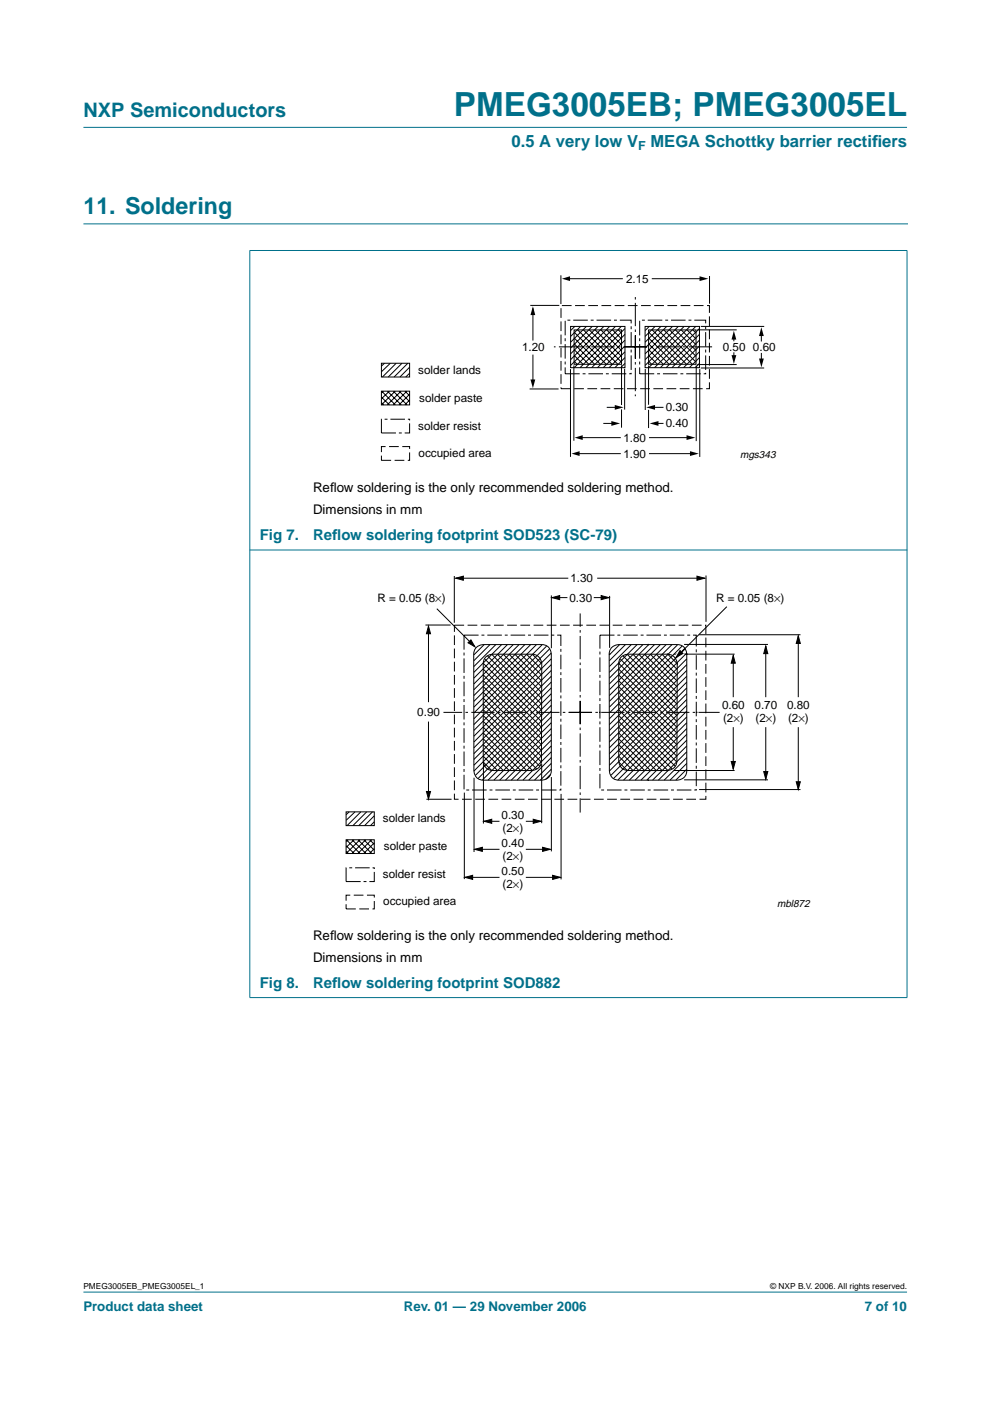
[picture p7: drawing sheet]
<svg xmlns="http://www.w3.org/2000/svg" width="210mm" height="297mm" viewBox="0 0 210 297" stroke-linecap="round" stroke-linejoin="round" font-family="sans-serif">
<g fill="#00708a" stroke="#00708a" stroke-width=".21">
<path d="M17.7 273.9h174.6z"/>
<path d="M17.7 27h174.6z"/>
<path d="M53 53.2v158.3z"/>
<path d="M192.3 53.2v158.3z"/>
<path d="M52.9 53.1h139.5z"/>
<path d="M52.9 116.6h139.5z"/>
<path d="M52.9 211.5h139.5z"/>
</g>
<path d="M17.7 47.5h174.7" fill="none" stroke="#00708a" stroke-width=".21"/>
<g fill="none" stroke="#000" stroke-width=".21">
<path d="M118.9 58.4v6.1M120.5 59.1h11.6M138.2 59.1h11M150.4 58.5v5.9M80.9 77h5.9v2.9h-5.9zM81.5 77l-.6 .6M82.8 77l-1.9 1.8M84 77l-2.9 2.9M85.2 77l-2.9 2.9M86.5 77l-2.9 2.9M86.8 79.1l-.8 .8M86.8 77.9l-2 2"/>
<path d="M112.4 64.8h6.2M113 65.4v6.8M113 75.2v5.9M121 78.3v18.6M121 69.2h11.5v8.8h-11.5zM121.7 77.5v15.9M121.7 69.9h10.1v7.3h-10.1zM121.7 76.6l.7 .6M121.7 75.3l1.9 1.9M121.7 74.1l3.1 3.1M121.7 72.9l4.4 4.3M121.7 71.7l5.6 5.5"/>
<path d="M121.7 70.4l6.8 6.8M121.9 69.2l-.9 .9M122.5 69.9l7.3 7.3M123.1 69.2l-2.1 2.1M123.7 69.9l7.3 7.3M124.3 69.2l-3.3 3.4M124.9 69.9l6.9 6.9M125.6 69.2l-4.6 4.6M126.2 69.9l5.6 5.6M126.8 69.2l-5.8 5.8M127.4 69.9l4.4 4.4M128 69.2l-7 7.1"/>
<path d="M128.6 69.9l3.2 3.2M129.3 69.2l-8.3 8.3M129.9 69.9l1.9 2M130.5 69.2l-8.8 8.8M131.1 69.9l.7 .7M131.7 69.2l-8.7 8.8M131.8 77.5v8.4M132.4 78.2v8.6M132.5 69.7l-8.3 8.3M132.5 70.9l-7.1 7.1M132.5 72.1l-5.8 5.9M132.5 73.3l-4.6 4.7"/>
<path d="M132.5 74.6l-3.4 3.4M132.5 75.8l-2.1 2.2M132.5 77l-.9 1M136.8 69.2h11.5v8.8h-11.5zM136.8 78.2v8.7M137.5 77.5v8.3M137.5 69.9h10.1v7.3h-10.1zM137.5 76.6l.7 .6M137.5 75.3l1.9 1.9M137.5 74.1l3.1 3.1M137.5 72.9l4.4 4.3M137.5 71.7l5.6 5.5"/>
<path d="M137.5 70.4l6.8 6.8M137.7 69.2l-.9 .9M138.3 69.9l7.3 7.3M138.9 69.2l-2.1 2.1M139.5 69.9l7.3 7.3M140.1 69.2l-3.3 3.4M140.7 69.9l6.9 6.9M141.4 69.2l-4.6 4.6M142 69.9l5.6 5.6M142.6 69.2l-5.8 5.8M143.2 69.9l4.4 4.4M143.8 69.2l-7 7.1"/>
<path d="M144.4 69.9l3.2 3.2M145.1 69.2l-8.3 8.3M145.7 69.9l1.9 2M146.3 69.2l-8.8 8.8M146.9 69.9l.7 .7M147.5 69.2l-8.7 8.8M147.6 77.5v16M147.8 77.3h8.4M147.8 69.9h8.4M148.3 69.7l-8.3 8.3M148.3 70.9l-7.1 7.1M148.3 72.1l-5.8 5.9"/>
<path d="M148.3 73.3l-4.6 4.7M148.3 74.6l-3.4 3.4M148.3 75.8l-2.1 2.2M148.3 77l-.9 1M148.4 78.2v18.7M148.6 78h13.4M148.6 69.2h13.4M155.6 71.3v1.1M155.6 74.7v1.3M161.4 70.5v1.9M161.4 74.8v1.9M80.9 82.9h5.9v3h-5.9z"/>
<path d="M80.9 84.2l1.7 1.6M80.9 85.4l.5 .5M80.9 82.9l2.9 2.9M81.3 82.9l-.4 .4M82.2 82.9l2.9 2.9M82.6 82.9l-1.7 1.6M83.4 83l2.9 2.8M83.8 82.9l-2.9 3M84.6 82.9l2.2 2.2M85 82.9l-2.9 2.9M85.9 82.9l.9 1M86.3 82.9l-2.9 2.9"/>
<path d="M86.8 84.8l-1 1M86.8 83.6l-2.2 2.2M112.3 82.5h6.1M122.5 96.2h9.1M123.2 92.8h8.4M127.9 89.8h2.4M128.6 86.4h2.4M131.8 86.8v3.9M137.5 86.9v3.9M137.6 92.8h8.8M137.6 96.2h9.6M138.2 86.4h2.5"/>
<path d="M138.9 89.8h1.8M92.6 129.1l8.1 8M96.3 122.1v9.9M96.6 122.6h23.9M117 126.7h3.3M125.9 126.7h3.2M126.6 122.6h22.8M129.2 138.7h.1M142.9 138.7h12.9M145.2 137.5l-2.1 2M145.6 138.7h.1M149.7 122v9.8"/>
<path d="M155.5 139v8.8M162.4 137v10.8M169.3 134.8v13M131.2 140.8h.1M143.6 140.8h.1M155.5 154.2v8.9M162.4 154.2v11M169.3 154.2v13.2M116.6 164.3l-.9 .9M142.9 163.4h12.9"/>
</g>
<g fill="#000">
<path d="M119.1 59.1l1.8-.5v1zM148.3 58.6l1.9 .5-1.9 .5zM113 64.9l.5 1.9h-1zM155.6 70.1l.5 1.9h-1zM155.1 75.3h1l-.5 1.9zM161.4 69.4l.5 1.8h-1zM160.9 76h1l-.5 1.9zM112.5 80.5h1l-.5 1.8zM121.2 96.2l1.7-.5v1zM121.8 92.8l1.7-.5v1zM129.6 89.3l1.9 .5-1.9 .5zM130.3 85.9l1.9 .5-1.9 .5z"/>
<path d="M137 86.4l1.9-.5v1zM137.7 89.8l1.9-.5v1zM145.6 92.3l1.8 .5-1.8 .5zM146.3 95.7l1.9 .5-1.9 .5z"/>
</g>
<path d="M118.9 64.8h31.5v17.6h-31.5zM80.9 94.7h5.9v2.9h-5.9z" fill="none" stroke="#000" stroke-width=".21" stroke-dasharray="2.1 .7" stroke-linecap="butt"/>
<path d="M119.8 67.9h14v11.4h-14zM135.6 67.9h14v11.4h-14zM80.9 88.9h5.9v2.9h-5.9zM98.4 134.7h20.5v32.8h-20.5zM127.2 134.7h20.4v32.8h-20.4z" fill="none" stroke="#000" stroke-width=".21" stroke-dasharray="3.1 .6 .6 .6" stroke-linecap="butt"/>
<path d="M132.3 73.5h19.2M134.7 71.1v12.9M134.7 76v-13.6M137.2 73.5h-19.8" fill="none" stroke="#000" stroke-width=".21" stroke-dasharray="4.9 .7 .5 .7" stroke-linecap="butt"/>
<path d="M96.6 122.6l1.6-.4v.8zM99.8 135.7l.9 1.4-1.5-.8zM117 126.7l1.7-.4v.8zM127.5 126.3l1.6 .4-1.6 .4zM147.8 122.2l1.6 .4-1.6 .4zM162.4 137l.4 1.6h-.9zM169.3 134.8l.4 1.6h-.9zM155.5 139l.4 1.6h-.9zM155 161.4h.9l-.4 1.7zM161.9 163.6h.9l-.4 1.6zM168.8 165.8h.9l-.4 1.6z" fill="#000" stroke="#000" stroke-width=".21"/>
<g fill="none" stroke="#000" stroke-width=".21">
<path d="M90.2 132.5h5.3M90.8 132.7v16.2M116.9 126.2v11.2M129.2 126.3v11.1M137.4 136.7h.1M141.5 138.7h.1M145 136.6h17.8M148.2 134.6h21.5M90.8 153v16.4M90.4 169.5h5.3M98.5 168v18.4M100.5 164.9v15.7"/>
<path d="M102.5 161.8v12.8M102.6 174.1h3.3M111.5 174.1h3.2M114.8 161.9v12.6M116.9 164.8v15.7M119 168.3v18.2M137.4 165.4h.1M141.5 163.4h.1M145 165.3h17.8M148.2 167.4h21.5M98.6 186h7.3M100.6 180.1h5.3"/>
<path d="M111.5 180.1h5.2M111.5 186h7.3"/>
</g>
<path d="M96.3 132.6h53.4v36.9h-53.4z" fill="none" stroke="#000" stroke-width=".21" stroke-dasharray="2.1 .7" stroke-linecap="butt"/>
<path d="M90.8 132.7l.5 1.7h-.9zM90.4 167.8h.9l-.5 1.6zM102.6 174.1l1.7-.4v.9zM113.1 173.7l1.6 .4-1.6 .5zM115 179.6l1.7 .5-1.7 .4zM98.6 186l1.6-.4v.9zM100.6 180.1l1.7-.5v.9zM117.2 185.6l1.6 .4-1.6 .5z" fill="#000" stroke="#000" stroke-width=".21"/>
<path d="M144.1 137.6l1.1 1.2-1.7 .9-.5-.5z" fill="#fff"/>
<g fill="none" stroke="#000" stroke-width=".21">
<path d="M100.9 137.4a2.27 2.27 0 0 1 1.6-.7h12.3a1.99 1.99 0 0 1 2.1 2v24.7a2 2 0 0 1-2.1 2h-12.3a1.97 1.97 0 0 1-2-2l-.1-24.7 .2-.7zM102.7 136.7l-2.2 2.1M102.8 139.7l12 12.1M102.9 139.4a2.23 2.23 0 0 1 1.6-.7h8.2a2.09 2.09 0 0 1 2.2 2l-.1 20.6a2.06 2.06 0 0 1-2.1 2.1h-8.2a2.02 2.02 0 0 1-2-2.1v-20.6l.1-.7zM103.4 139.1l11.4 11.4M103.9 136.7l-3.4 3.4M104.3 138.7l10.5 10.6M105.1 136.7l-4.6 4.6M105.5 138.7l9.3 9.4M106.4 136.7l-5.9 5.8M106.7 138.7l8.1 8.1M107.6 136.7l-7.1 7.1"/>
<path d="M107.9 138.7l6.9 6.9M108.8 136.7l-8.3 8.3M109.2 138.7l5.6 5.7M110.1 136.7l-9.6 9.5M110.4 138.7l4.4 4.4M111.3 136.7l-10.8 10.8M111.6 138.7l3.2 3.2M112.5 136.7l-12 12M112.9 138.7l1.9 2M113.7 136.7l-13.2 13.2M114.9 136.7l-14.4 14.5M115.9 137l-15.4 15.4"/>
<path d="M116.5 137.6l-16 16M116.9 138.5l-16.4 16.4M116.9 139.7l-16.4 16.4M129.6 137.4a2.27 2.27 0 0 1 1.6-.7h12.4a1.99 1.99 0 0 1 2 2v24.7a2 2 0 0 1-2 2h-12.4a1.97 1.97 0 0 1-2-2v-24.7l.1-.7zM131.4 136.7l-2.2 2.1M131.5 139.7l12 12.1M131.6 139.4a2.23 2.23 0 0 1 1.7-.7h8.1a2.1 2.1 0 0 1 2.2 2l-.1 20.6a2.06 2.06 0 0 1-2.1 2.1h-8.1a2.02 2.02 0 0 1-2.1-2.1v-20.6l.1-.7zM132.1 139.1l11.4 11.4M132.6 136.7l-3.4 3.4M133 138.7l10.5 10.6M133.9 136.7l-4.7 4.6M134.2 138.7l9.3 9.4"/>
<path d="M135.1 136.7l-5.9 5.8M135.4 138.7l8.1 8.1M136.3 136.7l-7.1 7.1M136.6 138.7l6.9 6.9M137.5 136.7l-8.3 8.3M137.9 138.7l5.6 5.7M138.8 136.7l-9.6 9.5M139.1 138.7l4.4 4.4M140 136.7l-10.8 10.8M140.3 138.7l3.2 3.2M141.2 136.7l-12 12M141.6 138.7l1.9 2"/>
<path d="M142.5 136.7l-13.3 13.2M143.6 136.7l-14.4 14.5M144.6 137l-15.4 15.4M145.2 137.6l-16 16M145.6 138.5l-16.4 16.4M145.6 139.7l-16.4 16.4M154.1 128.6l-10.8 10.8M102.5 159.1l4.2 4.3M102.5 157.9l5.5 5.5M102.5 156.6l6.7 6.8M102.5 155.4l7.9 8M102.5 154.2l9.2 9.2"/>
<path d="M102.5 152.9l10.3 10.4M102.5 151.7l11.3 11.4M102.5 150.5l12 12M102.5 149.2l12.3 12.4M102.5 148l12.3 12.4M102.5 146.8l12.3 12.3M102.5 145.6l12.3 12.3M102.5 144.3l12.3 12.4M102.5 143.1l12.3 12.3M102.5 141.9l12.3 12.3M102.5 140.6l12.3 12.4M116.9 140.9l-16.4 16.4"/>
<path d="M116.9 142.1l-16.4 16.5M116.9 143.4l-16.4 16.4M116.9 144.6l-16.4 16.4M116.9 145.8l-16.4 16.5M116.9 147.1l-16.4 16.4M116.9 148.3l-16.1 16.1M116.9 149.5l-15.5 15.6M116.9 150.8l-14.6 14.6M116.9 152l-13.4 13.4M116.9 153.2l-12.2 12.2M116.9 154.5l-11 10.9M116.9 155.7l-9.7 9.7"/>
<path d="M116.9 156.9l-8.5 8.5M116.9 158.2l-7.3 7.2M116.9 159.4l-6 6M131.2 159.1l4.3 4.3M131.2 157.9l5.5 5.5M131.2 156.6l6.7 6.8M131.2 155.4l7.9 8M131.2 154.2l9.2 9.2M131.2 152.9l10.3 10.4M131.2 151.7l11.3 11.4M131.2 150.5l12 12M131.2 149.2l12.3 12.4"/>
<path d="M131.2 148l12.3 12.4M131.2 146.8l12.3 12.3M131.2 145.6l12.3 12.3M131.2 144.3l12.3 12.4M131.2 143.1l12.3 12.3M131.2 141.9l12.3 12.3M131.2 140.6l12.3 12.4M145.6 140.9l-16.4 16.4M145.6 142.1l-16.4 16.5M145.6 143.4l-16.4 16.4M145.6 144.6l-16.4 16.4M145.6 145.8l-16.4 16.5"/>
<path d="M145.6 147.1l-16.4 16.4M145.6 148.3l-16.1 16.1M145.6 149.5l-15.5 15.6M145.6 150.8l-14.6 14.6M145.6 152l-13.4 13.4M145.6 153.2l-12.2 12.2M145.6 154.5l-10.9 10.9M145.6 155.7l-9.7 9.7M145.6 156.9l-8.5 8.5M145.6 158.2l-7.2 7.2M145.6 159.4l-6 6M73.4 178h6v3h-6z"/>
<path d="M73.4 172.1h6v2.9h-6zM73.4 179.3l1.7 1.6M73.4 178.1l2.9 2.9M73.8 178.1l-.4 .3M74 172.1l-.6 .6M74.7 178.1l2.9 2.9M75.1 178l-1.7 1.7M75.3 172.1l-1.9 1.8M75.9 178.1l2.9 2.9M76.3 178l-2.9 3M76.5 172.1l-2.9 2.9M77.1 178.1l2.2 2.1"/>
<path d="M77.5 178.1l-2.9 2.9M77.7 172.1l-2.9 2.9M78.4 178l.9 1M78.8 178l-2.9 2.9M79 172.1l-2.9 2.9M79.3 180l-.9 .9M79.3 174.2l-.8 .8M79.3 173l-2 2M79.4 178.7l-2.3 2.2M102.5 161.6l1.8 1.8M102.5 160.3l3 3.1M116.9 160.6l-4.8 4.8"/>
<path d="M116.9 161.9l-3.6 3.5M116.9 163.1l-2.3 2.3M131.2 161.6l1.8 1.8M131.2 160.3l3 3.1M145.6 160.6l-4.8 4.8M145.6 161.9l-3.5 3.5M145.6 163.1l-2.3 2.3M73.4 180.5l.5 .5"/>
</g>
<path d="M144.2 137.9l.6 .6-1.5 .9z" fill="#000" stroke="#000" stroke-width=".21"/>
<path d="M73.4 184h6v2.9h-6z" fill="none" stroke="#000" stroke-width=".21" stroke-dasharray="3.1 .6 .6 .6" stroke-linecap="butt"/>
<path d="M73.4 189.8h6v2.9h-6z" fill="none" stroke="#000" stroke-width=".21" stroke-dasharray="2.1 .7" stroke-linecap="butt"/>
<path d="M120.6 151h32M123 148.6v23.7M123 153.5v-23.4M125.5 151h-31.5" fill="none" stroke="#000" stroke-width=".21" stroke-dasharray="4.9 .7 .5 .7" stroke-linecap="butt"/>
<text font-size="7.1" fill="#00708a" x="96.2" y="24.7">PMEG3005EB; PMEG3005EL</text>
<text font-size="4.9" fill="#00708a" x="17.7" y="45.5">11. Soldering</text>
<text font-size="4.2" fill="#00708a" x="17.7" y="24.9">NXP Semiconductors</text>
<g font-size="3.5" fill="#00708a">
<text x="108.5" y="31.1">0.5 A very low V</text>
<text x="137.9" y="31.1">MEGA Schottky barrier rectif</text>
<text x="184.9" y="31.1">iers</text>
</g>
<g font-size="3.2" fill="#00708a">
<text x="55.1" y="114.5">Fig 7.</text>
<text x="66.4" y="114.5">Ref</text>
<text x="70.4" y="114.5">low soldering footprint SOD523 (SC-79)</text>
<text x="55.1" y="209.4">Fig 8.</text>
<text x="66.4" y="209.4">Ref</text>
<text x="70.4" y="209.4">low soldering footprint SOD882</text>
</g>
<g font-size="2.8">
<text x="66.4" y="104.4">Ref</text>
<text x="70" y="104.4">low soldering is the only recommended soldering method.</text>
<text x="66.4" y="109">Dimensions in mm</text>
<text x="66.4" y="199.3">Ref</text>
<text x="66.4" y="203.9">Dimensions in mm</text>
<text x="70" y="199.3">low soldering is the only recommended soldering method.</text>
</g>
<g font-size="2.8" fill="#00708a">
<text x="17.7" y="278">Product data sheet</text>
<text x="85.6" y="278">Rev. 01 — 29 November 2006</text>
<text x="183.4" y="278">7 of 10</text>
</g>
<text font-size="2.6" fill="#00708a" x="135.3" y="31.8">F</text>
<g font-size="2.5">
<text x="132.7" y="60">2.15</text>
<text x="110.7" y="74.5">1.20</text>
<text x="153.3" y="74.4">0.50</text>
<text x="159.7" y="74.4">0.60</text>
<text x="88.7" y="79.2">solder lands</text>
<text x="88.9" y="85.1">solder paste</text>
<text x="141.1" y="87.2">0.30</text>
<text x="88.7" y="91.1">solder resist</text>
<text x="132.2" y="93.7">1.80</text>
<text x="141.1" y="90.6">0.40</text>
<text x="88.7" y="96.9">occupied area</text>
<text x="132.2" y="97">1.90</text>
<text x="120.9" y="123.5">1.30</text>
<text x="80" y="127.6">R = 0.05 (8×)</text>
<text x="120.8" y="127.6">0.30</text>
<text x="151.8" y="127.6">R = 0.05 (8×)</text>
<text x="88.5" y="151.8">0.90</text>
<text x="153.1" y="150.4">0.60</text>
<text x="153.3" y="153.1">(2×)</text>
<text x="160" y="150.4">0.70</text>
<text x="160.2" y="153.1">(2×)</text>
<text x="166.9" y="150.4">0.80</text>
<text x="167.1" y="153.1">(2×)</text>
<text x="106.3" y="173.7">0.30</text>
<text x="81.2" y="174.3">solder lands</text>
<text x="106.3" y="179.7">0.40</text>
<text x="106.6" y="176.4">(2×)</text>
<text x="81.4" y="180.2">solder paste</text>
<text x="106.3" y="185.6">0.50</text>
<text x="106.6" y="182.3">(2×)</text>
<text x="81.2" y="186.2">solder resist</text>
<text x="81.3" y="192">occupied area</text>
<text x="106.6" y="188.3">(2×)</text>
</g>
<g font-size="2.2">
<text x="156.9" y="97.1">mgs343</text>
<text x="164.7" y="192.2">mbl872</text>
</g>
<g font-size="1.8">
<text x="17.7" y="273.4">PMEG3005EB_PMEG3005EL_1</text>
<text x="163.3" y="273.4">© NXP B.V. 2006. All rights reserved.</text>
</g>
</svg>
